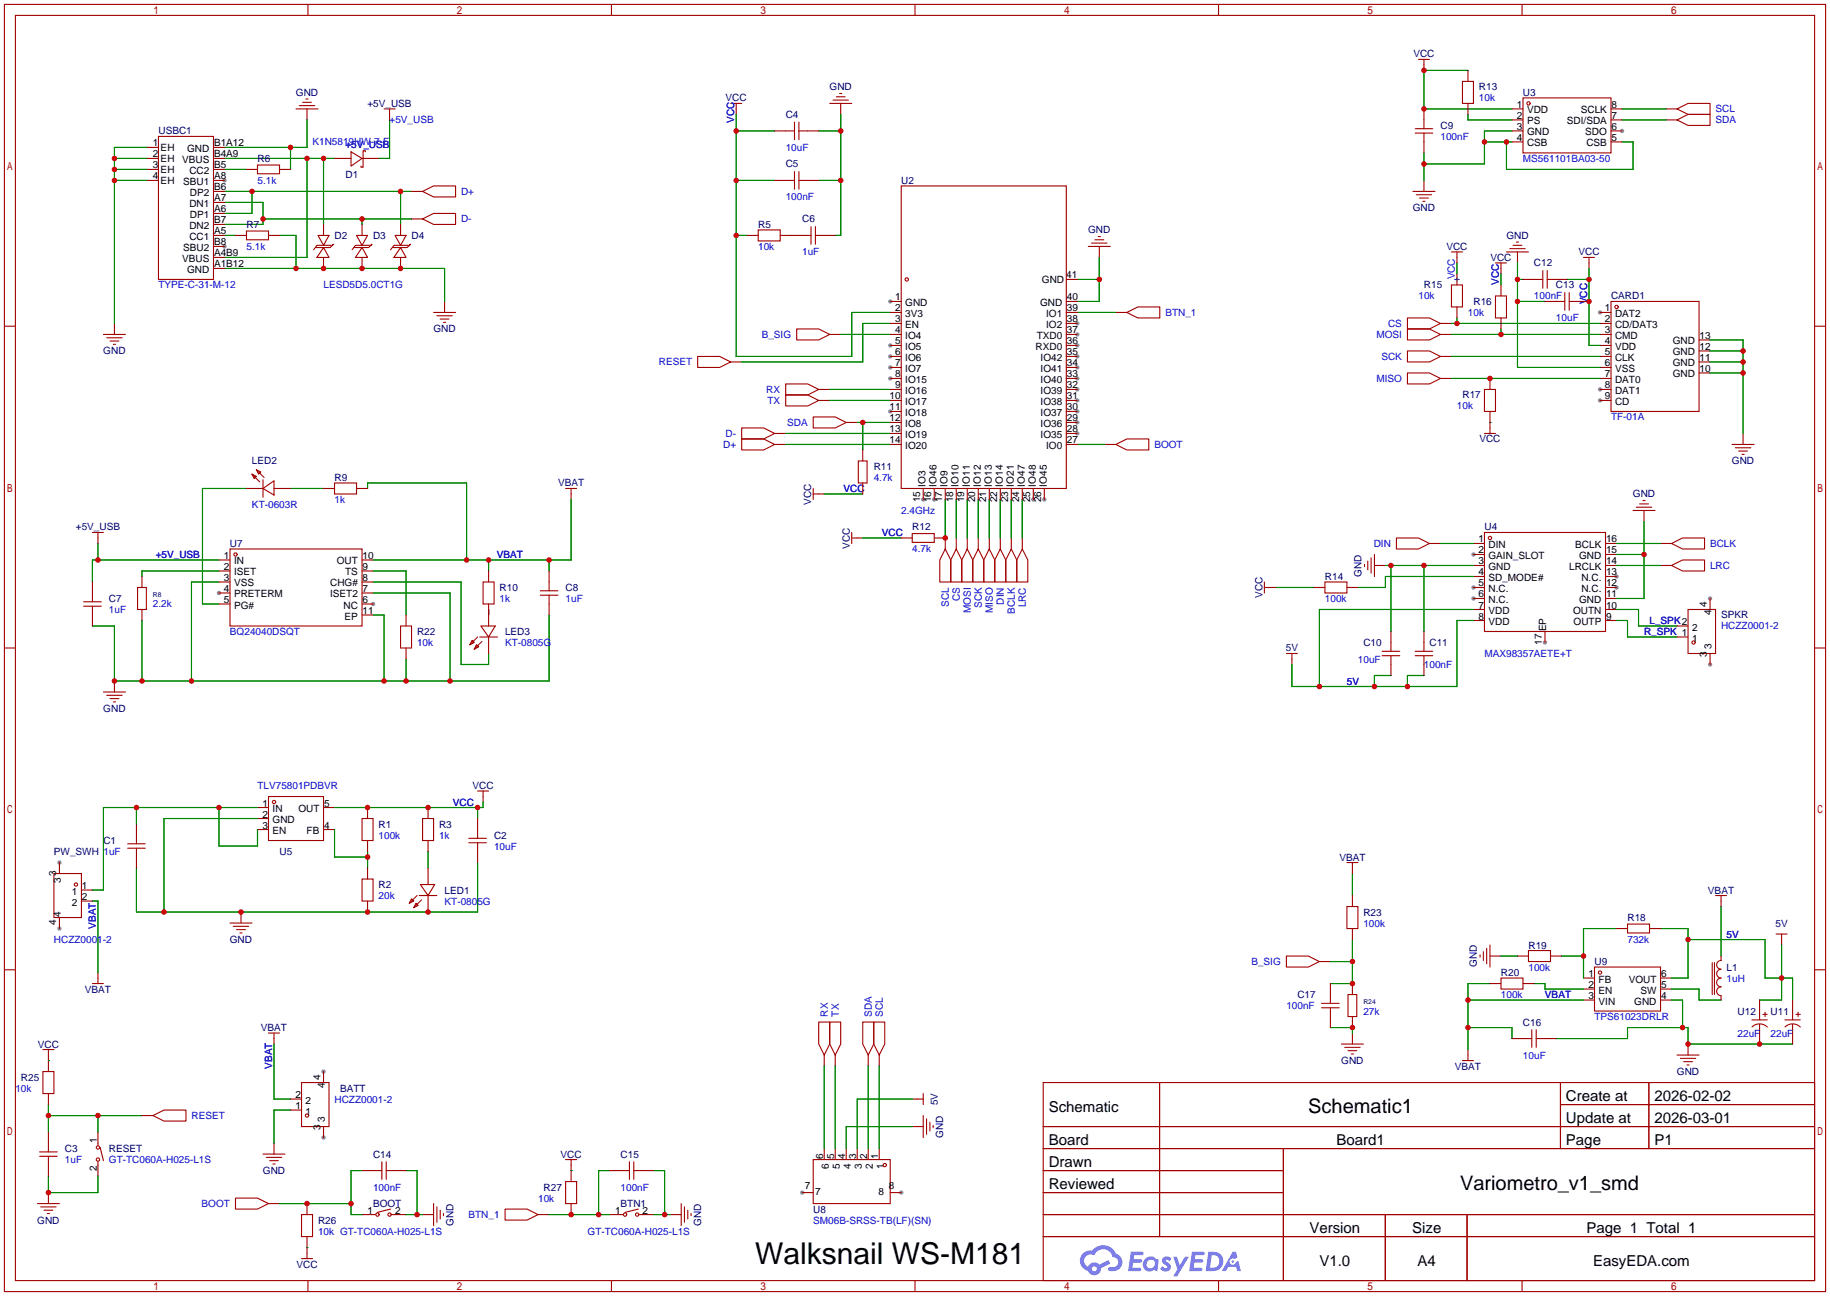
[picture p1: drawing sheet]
<svg xmlns="http://www.w3.org/2000/svg" width="422mm" height="299mm" viewBox="0 0 422 299" stroke-linecap="round" stroke-linejoin="round" font-family="sans-serif">
<g fill="#999">
<circle cx="340.1" cy="128" r=".51"/>
<circle cx="340.1" cy="135.6" r=".51"/>
<circle cx="340.1" cy="138.2" r=".51"/>
<circle cx="373.1" cy="135.6" r=".51"/>
<circle cx="373.1" cy="133.1" r=".51"/>
<circle cx="356.6" cy="148.3" r=".51"/>
<circle cx="369.3" cy="92.5" r=".51"/>
<circle cx="369.3" cy="89.9" r=".51"/>
<circle cx="369.3" cy="72.1" r=".51"/>
<circle cx="248.7" cy="74.7" r=".51"/>
<circle cx="248.7" cy="77.2" r=".51"/>
<circle cx="248.7" cy="79.8" r=".51"/>
<circle cx="248.7" cy="82.3" r=".51"/>
<circle cx="248.7" cy="84.8" r=".51"/>
<circle cx="248.7" cy="87.4" r=".51"/>
<circle cx="248.7" cy="89.9" r=".51"/>
<circle cx="248.7" cy="92.5" r=".51"/>
<circle cx="248.7" cy="95" r=".51"/>
<circle cx="248.7" cy="97.5" r=".51"/>
<circle cx="248.7" cy="100.1" r=".51"/>
<circle cx="241" cy="115.3" r=".51"/>
<circle cx="238.5" cy="115.3" r=".51"/>
<circle cx="215.6" cy="115.3" r=".51"/>
<circle cx="213.1" cy="115.3" r=".51"/>
<circle cx="205.5" cy="95" r=".51"/>
<circle cx="205.5" cy="87.4" r=".51"/>
<circle cx="205.5" cy="84.8" r=".51"/>
<circle cx="205.5" cy="82.3" r=".51"/>
<circle cx="205.5" cy="79.8" r=".51"/>
<circle cx="205.5" cy="69.6" r=".51"/>
<circle cx="374.4" cy="30.2" r=".51"/>
<circle cx="50.5" cy="136.9" r=".51"/>
<circle cx="86.1" cy="139.4" r=".51"/>
<circle cx="185.2" cy="275.3" r=".51"/>
<circle cx="208" cy="275.3" r=".51"/>
<circle cx="51.8" cy="56.9" r=".51"/>
<circle cx="51.8" cy="41.7" r=".51"/>
<circle cx="74.7" cy="262.6" r=".51"/>
<circle cx="74.7" cy="247.4" r=".51"/>
<circle cx="13.7" cy="199.1" r=".51"/>
<circle cx="13.7" cy="214.4" r=".51"/>
<circle cx="394.7" cy="153.4" r=".51"/>
<circle cx="394.7" cy="138.2" r=".51"/>
</g>
<g fill="none" stroke="#a10000" stroke-width=".25">
<path d="M1 1h420.4v297.2h-420.4zM3.6 3.6h415.2v292.1h-415.2zM71.1 1v2.6M141.1 1v2.6M211.2 1v2.6M281.3 1v2.6M351.3 1v2.6M1 75.3h2.6M418.8 75.3h2.6M1 149.6h2.6M418.8 149.6h2.6M1 223.9h2.6"/>
<path d="M418.8 223.9h2.6M240.8 249.9h178v45.8h-178zM267.7 249.9v35.6M360.2 249.9v15.3M360.2 255h58.6M380.6 249.9v15.3M240.8 260.1h178M240.8 265.2h178M240.8 270.3h55.4M240.8 275.3h55.4M296.2 265.2v30.5M71.1 295.7v2.5"/>
<path d="M141.1 295.7v2.5M211.2 295.7v2.5M240.8 280.4h178M240.8 285.5h178M281.3 295.7v2.5M319.8 280.4v15.3M338.6 280.4v15.3M351.3 295.7v2.5"/>
</g>
<g fill="#5487ff">
<path d="M268.5 290.3a1.3 1.3 0 0 1 1.9 .3l-.4 .6a.54 .54 0 0 0-1-.2l.2 .2a1.28 1.28 0 0 1 .8 2 1.53 1.53 0 0 1-2.2-.3l.5-.6 .8 .5a.31 .31 0 0 0 .3-.3 .31 .31 0 0 0-.2-.3 1.12 1.12 0 0 1-.7-1.9z"/>
<path d="M270.8 290.2h.8l.7 1.9 1.2-1.9h.9l-2.7 4.5h-.9l1-1.7z"/>
<path d="M261 289h2.3a.46 .46 0 0 1 .5 .1 .46 .46 0 0 1 .1 .5l-.3 .2h-1.8l-.1 .9h1.6a.4 .4 0 0 1 .3 .4 .4 .4 0 0 1-.4 .4h-1.6l-.2 1.2h1.4a.46 .46 0 0 1 .5 .1 .46 .46 0 0 1 .1 .5l-.4 .2h-2.6z"/>
<path d="M275.1 289h2.3a.47 .47 0 0 1 .5 .1 .47 .47 0 0 1 .1 .5l-.3 .2h-1.8l-.1 .9h1.6a.4 .4 0 0 1 .4 .4 .4 .4 0 0 1-.5 .4h-1.6l-.2 1.2h1.4a.46 .46 0 0 1 .5 .1 .46 .46 0 0 1 .1 .5l-.4 .2h-2.6z"/>
<path d="M284.5 289h.8l.3 1.3-.6 .4a.75 .75 0 0 0-1.1 .3 .75 .75 0 0 0 .5 1 .75 .75 0 0 0 .9-.6l.5-.3 .6 2.4h-.8l-.3-1h-1.8l-.5 1h-1z"/>
<path d="M278.9 289l-.6 4.5h1.4a2.27 2.27 0 0 0 2.7-2.3 2.27 2.27 0 0 0-2.7-2.2zM279.7 289.8a1.5 1.5 0 0 1 1.8 1.5 1.5 1.5 0 0 1-1.9 1.4h-.3z"/>
<path d="M264.4 290.6a1.6 1.6 0 0 0-.4 2.3 1.6 1.6 0 0 0 2.3 .2l.8 .4 .3-2.5-.1-.3h-.5a1.58 1.58 0 0 0-2.4-.1zM265 291.1a.99 .99 0 0 1 1.6 .6 .99 .99 0 0 1-1.3 1.1 .98 .98 0 0 1-.3-1.7z"/>
<path d="M250 289.4a2.37 2.37 0 0 0 1.1 4 1.54 1.54 0 0 0 1.8 1 1.54 1.54 0 0 0 1.2-1.6l2.2-1.1-.5-.8-2.1 1.1a1.57 1.57 0 0 0-2.6 .4 1.5 1.5 0 0 1-.7-2.1 1.5 1.5 0 0 1 2.2-.5 2.23 2.23 0 0 1 2.3-1.4 2.23 2.23 0 0 1 1.9 1.8 1.16 1.16 0 0 1 1.3 1.1 1.16 1.16 0 0 1-1.1 1.3h-.7a.47 .47 0 0 0-.5 .3 .47 .47 0 0 0 .4 .6 2.14 2.14 0 0 0 2.7-1.4 2.14 2.14 0 0 0-1.3-2.7 3.2 3.2 0 0 0-5.5-.7l-1.1 .1zM252 292.9a.6 .6 0 0 1 1.2 0 .6 .6 0 0 1-1.2 0z"/>
<circle cx="284.6" cy="291.3" r=".28"/>
</g>
<g fill="none" stroke="#a10000" stroke-width=".25">
<path d="M327.4 13.7h2.5M328.7 13.7v2.6M337.6 18.8h2.5v5.1h-2.5zM338.8 16.3v2.5M34 36.6h2.6M34 39.1h2.6M34 34h2.6M36.6 31.5h12.7v33h-12.7zM49.3 36.6h2.5M49.3 39.1h2.5M49.3 34h2.5M56.9 39.1h2.5"/>
<path d="M59.4 38.1h5.1v2h-5.1zM64.5 39.1h2.6M68.3 25.1h5.1M69.1 24.4h3.5M69.8 23.6h2.1M70.6 22.9h.5M70.9 25.1v2.6M77.2 36.6h3.8M81 35.1l2.6 1.5-2.6 1.8zM83.6 36.6h3.8M84.3 35.1v-.3h-.5v3.8h-.5v-.2M88.6 25.1h2.6"/>
<path d="M89.9 25.1v2.6M168.7 23.9h2.5M169.9 23.9v2.5M178.8 30.2h4.6M183.4 28.2v4.1M183.4 39.6v4.1M184.4 28.2v4.1M184.4 39.6v4.1M184.4 30.2h4.6M191.5 23.9h5.1M192.3 23.1h3.5M193 22.4h2.1"/>
<path d="M193.8 21.6h.5M194.1 23.9v2.5M326.6 29.7h4.1M326.6 30.7h4.1M328.7 25.1v4.6M328.7 30.7v4.6M338.8 23.9v2.5M349 25.1h2.5M349 27.7h2.5M349 30.2h2.5M349 32.8h2.5M351.5 22.6h20.4v12.7h-20.4z"/>
<path d="M371.9 25.1h2.5M371.9 27.7h2.5M371.9 30.2h2.5M371.9 32.8h2.5M384.6 25.1h2.5M384.6 27.7h2.5M387.1 27.7l2.5-1.3h5.1v2.6h-5.1zM387.1 25.1l2.5-1.2h5.1v2.5h-5.1zM34 41.7h2.6M49.3 56.9h2.5M49.3 44.2h2.5M49.3 59.4h2.5"/>
<path d="M49.3 41.7h2.5M49.3 54.4h2.5M49.3 51.8h2.5M49.3 49.3h2.5M49.3 46.7h2.5M54.4 54.4h2.5M56.9 53.3h5.1v2.1h-5.1zM62 54.4h2.5M73.4 54.4h2.5l-1.2 2.2zM74.7 57.2l1.2 2.2h-2.7zM74.7 51.8v2.6M74.7 59.4v2.6"/>
<path d="M76.5 56.6h-3.3l-.8 1.1M76.7 56.6l.3-.2-.8 .8h-3.3M82.3 54.4h2.5l-1.2 2.2zM83.6 57.2l1.2 2.2h-2.8zM83.6 51.8v2.6M83.6 59.4v2.6M85.3 56.6h-3.3l-.7 1.1M85.6 56.6l.3-.2-.8 .8h-3.3M91.2 54.4h2.5l-1.2 2.2zM92.5 57.2l1.2 2.2h-2.8zM92.5 51.8v2.6M92.5 59.4v2.6"/>
<path d="M94.2 56.6h-3.3l-.7 1.1M94.5 56.6l.2-.2-.7 .8h-3.3M95 44.2h2.5M95 50.5h2.5M97.5 44.2l2.6-1.3h5.1v2.6h-5.1zM97.5 50.5l2.6-1.2h5.1v2.5h-5.1zM172.5 54.4h2.5M175 53.1h5.1v2.5h-5.1zM178.8 41.7h4.6M180.1 54.4h7.1M184.4 41.7h4.6M187.2 52.3v4.1"/>
<path d="M188.2 54.4h4.6M188.2 52.3v4.1M208 42.9h38.1v69.9h-38.1zM251.2 56.9h5.1M252 56.1h3.5M252.7 55.4h2.1M253.5 54.6h.5M253.7 56.9v2.5M326.1 44.2h5.1M326.9 45h3.6M327.7 45.7h2M328.4 46.5h.5"/>
<path d="M328.7 41.7v2.5M335 58.2h2.6M336.3 58.2v2.5M347.7 58.2h5.1M348.5 57.4h3.5M349.2 56.6h2.1M350 55.9h.5M350.3 58.2v2.5M365.5 59.4h2.5M366.8 59.4v2.6M23.9 77.2h5.1M24.6 78h3.6"/>
<path d="M25.4 78.7h2M26.2 79.5h.5M26.4 74.7v2.5M49.3 62h2.5M100.1 72.1h5.1M100.8 72.9h3.6M101.6 73.7h2M102.4 74.4h.5M102.6 69.6v2.5M183.9 75.9h5.1l2.5 1.3-2.5 1.3h-5.1zM191.5 77.2h2.6M205.5 77.2h2.5"/>
<path d="M205.5 72.1h2.5M205.5 79.8h2.5M205.5 74.7h2.5M205.5 69.6h2.5M246.1 77.2h2.6M246.1 72.1h2.6M246.1 79.8h2.6M246.1 74.7h2.6M246.1 69.6h2.6M246.1 64.5h2.6M257.6 72.1h2.5M260.1 72.1l2.5-1.2h5.1v2.5h-5.1z"/>
<path d="M324.9 73.4h5l2.6 1.3-2.6 1.2h-5zM324.9 75.9h5l2.6 1.3-2.6 1.3h-5zM332.5 77.2h2.5M332.5 74.7h2.5M335 65.8h2.6v5.1h-2.6zM336.3 63.2v2.6M336.3 70.9v2.5M345.2 68.3h2.5v5.1h-2.5zM345.2 60.7h2.5M346.5 60.7v2.5M346.5 65.8v2.5M346.5 73.4v2.5"/>
<path d="M351.5 64.5h4.6M356.1 62.5v4M356.6 69.6h4.6M357.1 62.5v4M357.1 64.5h4.6M361.2 67.6v4M362.2 69.6h4.6M362.2 67.6v4M369.3 77.2h2.6M369.3 72.1h2.6M369.3 79.8h2.6M369.3 74.7h2.6"/>
<path d="M371.9 69.6h20.3v25.4h-20.3zM392.2 78.5h2.5M161 82.3h5.1l2.6 1.3-2.6 1.2h-5.1zM168.7 83.6h2.5M171.2 98.8h5.1l2.5 1.3-2.5 1.2h-5.1zM181.4 91.2h5l2.6 1.3-2.6 1.2h-5zM181.4 88.6h5l2.6 1.3-2.6 1.3h-5zM187.7 96.3h5.1l2.5 1.2-2.5 1.3h-5.1zM189 92.5h2.5M189 89.9h2.5M195.3 97.5h2.6M205.5 97.5h2.5"/>
<path d="M205.5 92.5h2.5M205.5 89.9h2.5M205.5 87.4h2.5M205.5 84.8h2.5M205.5 82.3h2.5M205.5 95h2.5M246.1 97.5h2.6M246.1 92.5h2.6M246.1 89.9h2.6M246.1 87.4h2.6M246.1 84.8h2.6M246.1 82.3h2.6"/>
<path d="M246.1 95h2.6M324.9 81h5l2.6 1.3-2.6 1.3h-5zM324.9 86.1h5l2.6 1.3-2.6 1.2h-5zM332.5 87.4h2.5M332.5 82.3h2.5M342.6 89.9h2.6v5.1h-2.6zM343.9 87.4v2.5M343.9 95v5.1M369.3 92.5h2.6M369.3 89.9h2.6M369.3 87.4h2.6M369.3 84.8h2.6"/>
<path d="M369.3 82.3h2.6M392.2 83.6h2.5M392.2 81h2.5M392.2 86.1h2.5M56.9 112.8h3.8M58.2 109.5l1 .5-.5 .5zM58.2 109.5l1.7 1.8M59.2 108.5l1 .5-.5 .5zM59.2 108.5l1.8 1.7M60.7 112.8l2.5-1.8v3.3zM60.7 110.7v4.1M63.2 112.8h3.9"/>
<path d="M74.7 112.8h2.5M77.2 111.5h5.1v2.5h-5.1zM82.3 112.8h2.5M130.6 112.8h2.5M131.8 112.8v2.5M171.2 101.3h5.1l2.5 1.3-2.5 1.3h-5.1zM178.8 102.6h2.6M178.8 100.1h2.6M187.7 114h2.5M187.7 112.8v2.5M198.1 106.4h2.1v5.1h-2.1zM199.1 103.9v2.5"/>
<path d="M199.1 111.5v2.5M205.5 102.6h2.5M205.5 100.1h2.5M213.1 112.8v2.5M215.6 112.8v2.5M218.2 112.8v2.5M220.7 112.8v2.5M223.3 112.8v2.5M225.8 112.8v2.5M228.3 112.8v2.5M230.9 112.8v2.5M233.4 112.8v2.5"/>
<path d="M236 112.8v2.5M238.5 112.8v2.5M241 112.8v2.5M246.1 102.6h2.6M246.1 100.1h2.6M255 102.6h2.6M257.6 102.6l2.5-1.3h5.1v2.6h-5.1zM342.6 100.1h2.6M376.9 117.9h5.1M377.7 117.1h3.6M378.5 116.3h2M379.2 115.6h.5"/>
<path d="M379.5 117.9v2.5M399.8 102.6h5.1M400.6 103.4h3.5M401.3 104.1h2.1M402.1 104.9h.5M402.3 100.1v2.5M19.3 138.9h4.1M19.3 140h4.1M21.3 122.9h2.6M21.3 134.4v4.5M21.3 140v4.5M22.6 122.9v2.6"/>
<path d="M31.7 135.6h2.1v5.1h-2.1zM32.8 133.1v2.5M50.5 129.3h2.6M50.5 131.8h2.6M50.5 134.4h2.6M50.5 136.9h2.6M50.5 139.4h2.6M53.1 126.7h30.5v17.8h-30.5zM83.6 129.3h2.5M83.6 131.8h2.5M83.6 134.4h2.5M83.6 136.9h2.5"/>
<path d="M83.6 139.4h2.5M111.5 134.4h2.5v5h-2.5zM112.8 131.8v2.6M112.8 139.4v5.1M124.7 137.4h4.1M124.7 136.4h4.1M126.7 131.8v4.6M126.7 137.4v4.6M196.6 124.2h2.5M196.6 122.9v2.6M208 124.2h2.6M210.6 123.2h5v2h-5z"/>
<path d="M215.6 124.2h2.6v2.5M218.2 126.7l1.3 2.6v5.1h-2.6v-5.1zM220.7 126.7l1.3 2.6v5.1h-2.5v-5.1zM220.7 124.2v2.5M223.3 126.7l1.2 2.6v5.1h-2.5v-5.1zM223.3 124.2v2.5M225.8 126.7l1.3 2.6v5.1h-2.6v-5.1zM225.8 124.2v2.5M228.3 126.7l1.3 2.6v5.1h-2.5v-5.1zM228.3 124.2v2.5M230.9 126.7l1.3 2.6v5.1h-2.6v-5.1zM230.9 124.2v2.5"/>
<path d="M233.4 126.7l1.3 2.6v5.1h-2.5v-5.1zM233.4 124.2v2.5M236 126.7l1.2 2.6v5.1h-2.5v-5.1zM236 124.2v2.5M291.8 135.6h2.6M291.8 134.4v2.5M303.3 135.6h2.5M305.8 134.4h5.1v2.5h-5.1zM310.9 135.6h2.5M315 130.3v.5M315.7 129.5v2.1M316.5 128.8v3.5"/>
<path d="M317.2 130.6h2.6M317.2 128v5.1M322.3 124.2h5.1l2.5 1.3-2.5 1.2h-5.1zM329.9 125.5h2.6M340.1 125.5h2.5M340.1 128h2.5M340.1 130.6h2.5M340.1 133.1h2.5M340.1 135.6h2.5M340.1 138.2h2.5M342.6 122.9h28v22.9h-28zM370.6 125.5h2.5"/>
<path d="M370.6 128h2.5M370.6 130.6h2.5M370.6 133.1h2.5M370.6 135.6h2.5M370.6 138.2h2.5M383.3 125.5h2.5M383.3 130.6h2.5M385.8 125.5l2.6-1.3h5v2.5h-5zM385.8 130.6l2.6-1.3h5v2.5h-5zM394.7 138.2v2.5M23.9 159.8h5.1M26.4 157.2v2.6"/>
<path d="M32.8 140.7v2.6M83.6 142h2.5M92.5 144.5h2.5v5.1h-2.5zM93.7 142v2.5M93.7 149.6v2.5M109 147.8l.5 .5-1 .5zM110 148.8l.5 .6-1 .5zM110.2 147.1l-1.7 1.7M110.7 147.1h4.1M111 144.5h3.3l-1.5 2.6zM111.3 148.1l-1.8 1.8M112.8 147.1v3.8"/>
<path d="M296.9 150.9h2.6M298.2 150.9v2.5M319 150.4h4.1M319 151.4h4.1M321.1 145.8v4.6M321.1 151.4v4.6M326.6 150.4h4.1M326.6 151.4h4.1M328.7 145.8v4.6M328.7 151.4v4.6M340.1 140.7h2.5M340.1 143.3h2.5"/>
<path d="M356.6 145.8v2.5M370.6 140.7h2.5M370.6 143.3h2.5M387.1 147.1h2.5M387.1 144.5h2.5M389.6 140.7h6.4v10.2h-6.4zM394.7 150.9v2.5M24.6 160.5h3.6M25.4 161.3h2M26.2 162.1h.5M13.7 199.1v2.6M29.5 195.8h4"/>
<path d="M29.5 194.8h4M31.5 190.2v4.6M31.5 195.8v4.6M59.4 186.4h2.6M59.4 189h2.6M59.4 191.5h2.6M62 183.9h12.7v10.2h-12.7zM74.7 186.4h2.5M74.7 191.5h2.5M83.6 189h2.5v5.1h-2.5zM84.8 186.4v2.6M84.8 194.1v2.5"/>
<path d="M97.5 189h2.6v5.1h-2.6zM98.8 186.4v2.6M98.8 194.1v2.5M108.2 194.6h4.1M108.2 193.5h4.1M110.2 182.6h2.6M110.2 189v4.5M110.2 194.6v4.5M111.5 182.6v2.6M310.9 199.1h2.5M312.2 199.1v2.6M12.4 201.7h6.4v10.1h-6.4z"/>
<path d="M13.7 211.8v2.6M18.8 205.5h2.5M18.8 208h2.5M53.1 213.1h5.1M53.8 213.9h3.6M54.6 214.6h2M55.4 215.4h.5M55.6 210.6v2.5M83.6 202.9h2.5v5.1h-2.5zM84.8 200.4v2.5M84.8 208v2.6M95 207.5l.5 .5-1 .5z"/>
<path d="M96 208.5l.5 .5-1 .5zM96.3 206.8l-1.8 1.7M96.8 206.8h4M97 204.2h3.3l-1.5 2.6zM97.3 207.8l-1.8 1.7M98.8 200.4v3.8M98.8 206.8v3.8M310.9 209.3h2.5v5.1h-2.5zM312.2 206.8v2.5M312.2 214.4v2.5M342.4 219.7v2M343.2 218.9v3.6"/>
<path d="M343.9 218.2v5.1M352.8 219.5h5.1v2.5h-5.1zM373.1 214.4h2.6M375.7 213.4h5v2h-5zM380.7 214.4h2.6M396 206.8h2.5M397.3 206.8v2.5M410 215.6h2.5M411.2 215.6v2.6M21.3 227.1h2.6M22.6 224.5v2.6M62 238.5h2.5"/>
<path d="M63.2 238.5v2.5M189 236h2.5v5l-1.3 2.6-1.2-2.6zM191.5 236h2.6v5l-1.3 2.6-1.3-2.6zM199.1 236h2.6v5l-1.3 2.6-1.3-2.6zM201.7 236h2.5v5l-1.3 2.6-1.2-2.6zM296.9 220.7h5.1l2.5 1.3-2.5 1.3h-5.1zM304.5 222h2.6M305.1 232.7h4M305.1 231.6h4M307.1 227.1v4.5M307.1 232.7v4.5M311.1 229.6h2.1v5.1h-2.1z"/>
<path d="M312.2 227.1v2.5M312.2 234.7v2.5M312.2 238.5v2.5M341.6 220.5v.5M343.9 227.1h2.6M343.9 220.7h2.6M346.5 225.8h5v2.5h-5zM349 239.8h4.6M350.3 220.7h2.5M351.5 227.1h2.6M353.6 237.7v4.1M354.6 239.8h4.6"/>
<path d="M354.6 237.7v4.1M357.9 220.7h2.5M365.5 225.8h2.5M365.5 228.3h2.5M365.5 230.9h2.5M368 223.3h15.3v10.1h-15.3zM383.3 225.8h2.5M383.3 228.3h2.5M383.3 230.9h2.5M395.2 222.2v7.4M395.7 222.2v7.4M397.3 220.7v1a1.02 1.02 0 0 0-1.1 1.1 1.02 1.02 0 0 0 1.1 1 1.02 1.02 0 0 0-1.1 1 1.02 1.02 0 0 0 1.1 1 1.02 1.02 0 0 0-1.1 1 1.02 1.02 0 0 0 1.1 1 1.02 1.02 0 0 0-1.1 1.1 1.02 1.02 0 0 0 1.1 1v1"/>
<path d="M404.4 235.5h3.5M404.4 237.1a2.54 2.54 0 0 1 3.5 0M406.1 230.9v4.6M406.1 236.5v4.5M406.9 234.2h1M407.4 233.7v1M412 235.5h3.5M412 237.1a2.54 2.54 0 0 1 3.6 0M413.8 230.9v4.6M413.8 236.5v4.5M414.5 234.2h1M415 233.7v1"/>
<path d="M9.9 247.4h2.5v5.1h-2.5zM9.9 242.3h2.5M11.2 242.3v5.1M11.2 252.5v2.5M32.8 257.6h2.5M35.3 257.6l2.5-1.3h5.1v2.5h-5.1zM67.1 256.3h2.5M67.1 253.7h2.5M69.6 249.9h6.3v10.2h-6.3zM74.7 247.4v2.5M190.2 243.6v2.5M192.8 243.6v2.5"/>
<path d="M200.4 243.6v2.5M202.9 243.6v2.5M210.6 253.7h2.5M213.1 252.5v2.5M213.1 257.6v5M213.9 258.3v3.6M214.6 259.1v2M215.4 259.8v.5M309.6 241h5.1M310.4 241.8h3.5M311.1 242.6h2.1M311.9 243.3h.5"/>
<path d="M337.6 244.9h2.5M338.8 242.3v2.6M387.1 243.6h5.1M387.9 244.3h3.5M388.6 245.1h2.1M389.4 245.9h.5M389.6 241v2.6M8.6 277.9h5.1M9.1 267h4.1M9.1 265.9h4.1M9.4 278.6h3.6M10.2 279.4h2"/>
<path d="M11.2 261.4v4.5M11.2 267v4.5M11.2 275.3v2.6M22.6 261.4v3M22.6 268.2v3.3M23.1 264.9l.8 3.1M54.4 276.6h5l2.6 1.3-2.6 1.2h-5zM60.7 266.4h5.1M61.5 267.2h3.5M62 277.9h2.5M62.2 268h2.1M63 268.7h.5"/>
<path d="M63.2 263.9v2.5M70.9 277.9v2.5M74.7 260.1v2.5M83.6 270.3h4.5M88.1 268.2v4.1M89.2 270.3h4.5M89.2 268.2v4.1M90.2 279.1l-3.1 .8M100.1 277.9v5.1M100.8 278.6v3.6M101.6 279.4v2M116.6 279.1h5.1l2.5 1.3-2.5 1.3h-5.1z"/>
<path d="M130.6 272.8h2.5v5.1h-2.5zM130.6 267.7h2.5M131.8 267.7v5.1M131.8 277.9v2.5M140.7 270.3h4.6M145.3 268.2v4.1M146.3 270.3h4.6M146.3 268.2v4.1M147.3 279.1l-3 .8M157.2 277.9v5.1M158 278.6v3.6M158.7 279.4v2"/>
<path d="M185.2 275.3h2.5M187.7 267.7h17.8v10.2h-17.8zM190.2 265.2v2.5M192.8 265.2v2.5M195.3 265.2v2.5M197.9 265.2v2.5M200.4 265.2v2.5M202.9 265.2v2.5M205.5 275.3h2.5M210.6 260.1h2.5M10.9 280.2h.5M69.6 280.4h2.5v5.1h-2.5z"/>
<path d="M69.6 290.6h2.5M70.9 285.5v5.1M83.6 280.4h3M90.4 280.4h3.3M97.5 280.4h2.6M102.4 280.2v.5M124.2 280.4h2.5M140.7 280.4h3.1M147.6 280.4h3.3M154.7 280.4h2.5M159.5 280.2v.5"/>
<circle cx="352.8" cy="23.9" r=".38"/>
<circle cx="209.3" cy="64.5" r=".38"/>
<circle cx="373.1" cy="70.9" r=".38"/>
<circle cx="54.4" cy="128" r=".38"/>
<circle cx="343.9" cy="124.2" r=".38"/>
<circle cx="390.9" cy="148.3" r=".38"/>
<circle cx="63.2" cy="185.2" r=".38"/>
<circle cx="17.5" cy="204.2" r=".38"/>
<circle cx="369.3" cy="224.5" r=".38"/>
<circle cx="70.9" cy="257.6" r=".38"/>
<circle cx="22.6" cy="267.7" r=".38"/>
<circle cx="22.6" cy="264.9" r=".38"/>
<circle cx="204.2" cy="269" r=".38"/>
<circle cx="87.1" cy="280.4" r=".38"/>
<circle cx="89.9" cy="280.4" r=".38"/>
<circle cx="144.3" cy="280.4" r=".38"/>
<circle cx="147.1" cy="280.4" r=".38"/>
</g>
<g fill="none" stroke="#008700" stroke-width=".25">
<path d="M338.8 16.3h-10.1v8.8h20.3M26.4 36.6h7.6M26.4 39.1h7.6M34 34h-7.6v40.7M51.8 36.6h25.4M51.8 39.1h5.1M67.1 34v5.1M70.9 27.7v6.3h-19.1M70.9 36.6v22.8h-19.1M74.7 36.6v15.2M89.9 27.7v8.9h-2.5M169.9 30.2h8.9"/>
<path d="M169.9 26.4v55.9h26.7v-10.2h8.9M189 30.2h5.1M194.1 26.4v28h-1.3M328.7 35.3v6.4M338.8 26.4v1.3h10.2M342.6 32.8h6.4M347.7 32.8v6.3h29.2v-6.3h-2.5M349 30.2h-6.4v7.6h-13.9M374.4 25.1h10.2M374.4 27.7h10.2M26.4 41.7h7.6M51.8 54.4h2.6"/>
<path d="M51.8 46.7h8.9v5.1h-8.9M51.8 44.2h43.2M58.2 44.2v5.1h-6.4M60.7 50.5h34.3M64.5 54.4h3.8v7.6M83.6 50.5v1.3M92.5 44.2v7.6M169.9 41.7h8.9M169.9 54.4h2.6M182.6 54.4h.1M189 41.7h5.1M253.7 59.4v10.2h-5"/>
<path d="M51.8 62h50.8v7.6M194.1 77.2h11.4M205.5 74.7h-6.4v8.9h-27.9M248.7 64.5h5M248.7 72.1h8.9M335 74.7h34.3M335 77.2h34.3M336.3 60.7v2.5M336.3 73.4v1.3M346.5 63.2v2.6M346.5 75.9v1.3M350.3 64.5h1.2"/>
<path d="M350.3 69.6h6.3M350.3 60.7v24.1h19M361.7 64.5h5.1M366.8 62v17.8h2.5M394.7 78.5h7.6v21.6M191.5 92.5h14M191.5 89.9h14M197.9 97.5h7.6M199.1 97.5v6.4M335 82.3h34.3M335 87.4h34.3M343.9 97.5h.1"/>
<path d="M394.7 83.6h7.6M394.7 86.1h7.6M394.7 81h7.6M56.9 112.8h-10.2v26.6h3.8M67.1 112.8h7.6M84.8 112.8v-1.3h22.9v17.8M131.8 115.3v14h-45.7M181.4 102.6h24.1M181.4 100.1h24.1M190.2 114h8.9M218.2 115.3v8.9M220.7 115.3v8.9"/>
<path d="M223.3 115.3v8.9M225.8 115.3v8.9M228.3 115.3v8.9M230.9 115.3v8.9M233.4 115.3v8.9M236 115.3v8.9M248.7 102.6h6.3M22.6 125.5v3.8M50.5 129.3h-29.2v5.1M50.5 134.4h-6.3v22.8M50.5 131.8h-17.7v1.3M86.1 134.4h20.3v19h6.4v-2.5"/>
<path d="M86.1 131.8h7.6v10.2M86.1 136.9h17.8v20.3M112.8 129.3v2.5M126.7 129.3v2.5M199.1 124.2h8.9M294.4 135.6h8.9M319.8 130.6h20.3M321.1 130.6v15.2M328.7 130.6v15.2M332.5 125.5h7.6M340.1 133.1h-20.3v2.5h-6.4M373.1 125.5h10.2"/>
<path d="M373.1 130.6h10.2M373.1 128h6.4M379.5 120.4v17.8h-6.4M32.8 143.3v13.9M86.1 142h2.5v15.2M93.7 152.1v5.1M112.8 140.7v1.3M126.7 142v15.2h-100.3v-12.7h-5.1M321.1 156h-3.9v2.5M328.7 156h-3.8v2.5M340.1 143.3h-3.8v15.2h-38.1v-5.1M340.1 140.7h-35.6v17.8"/>
<path d="M373.1 140.7h5.1v3.8h8.9M373.1 143.3h2.6v3.8h11.4M31.5 186.4v3.8M50.5 186.4v8.9h8.9v-3.8M59.4 186.4h-35.5v19.1h-2.6M59.4 189h-21.6v21.6M77.2 191.5v6.4h7.6M84.8 196.6v3.8M98.8 196.6v3.8M110.2 186.4v2.6M110.2 199.1v11.5h-78.7v-10.2M111.5 185.2v1.2h-34.3"/>
<path d="M21.3 208h1.3v16.5M312.2 216.9v10.2h-5.1M312.2 201.7v5.1M373.1 214.4h-7.6v11.4M383.3 214.4h6.3v11.4h-3.8M389.6 216.9h17.8v8.9h6.4v5.1M397.3 209.3v11.4M411.2 218.2v12.7h-5.1M307.1 237.2h5.1v1.3M307.1 222h5.1M338.8 237.2h10.2v2.6M338.8 230.9h26.7"/>
<path d="M343.9 227.1h-5.1v15.2M346.5 220.7h3.8M354.1 227.1h2.5v1.2h8.9M359.2 239.8h16.5v-2.6h13.9v3.8h24.2M360.4 220.7h5.1M385.8 230.9h2.6v6.3M385.8 228.3h6.4v2.6h5.1M11.2 244.9h.1M11.2 257.6h21.6M11.2 255v6.4M22.6 257.6v3.8M63.2 241v12.7h3.9"/>
<path d="M67.1 256.3h-3.9v7.6M190.2 246.1v19.1M192.8 246.1v19.1M200.4 246.1v19.1M202.9 246.1v19.1M210.6 253.7h-12.7v11.5M11.2 271.5v3.8h11.4v-3.8M64.5 277.9h16.5M83.6 270.3h-2.6v10.1h2.6M93.7 270.3h2.6v10.1M131.8 270.3h.1M140.7 270.3h-2.5v10.1"/>
<path d="M150.9 270.3h2.5v10.1M210.6 260.1h-15.3v5.1M70.9 288h.1M93.7 280.4h3.8M126.7 280.4h14M150.9 280.4h3.8"/>
</g>
<path d="M335.8 64.5h1M336.3 64v1" fill="none" stroke="#00f" stroke-width=".25"/>
<g fill="#c00">
<circle cx="253.7" cy="64.5" r=".63"/>
<circle cx="110.2" cy="186.4" r=".63"/>
<circle cx="98.8" cy="186.4" r=".63"/>
<circle cx="84.8" cy="186.4" r=".63"/>
<circle cx="98.8" cy="210.6" r=".63"/>
<circle cx="84.8" cy="210.6" r=".63"/>
<circle cx="55.6" cy="210.6" r=".63"/>
<circle cx="37.8" cy="210.6" r=".63"/>
<circle cx="84.8" cy="197.9" r=".63"/>
<circle cx="81" cy="277.9" r=".63"/>
<circle cx="70.9" cy="277.9" r=".63"/>
<circle cx="96.3" cy="280.4" r=".63"/>
<circle cx="11.2" cy="257.6" r=".63"/>
<circle cx="22.6" cy="257.6" r=".63"/>
<circle cx="11.2" cy="275.3" r=".63"/>
<circle cx="194.1" cy="30.2" r=".63"/>
<circle cx="194.1" cy="41.7" r=".63"/>
<circle cx="169.9" cy="30.2" r=".63"/>
<circle cx="169.9" cy="41.7" r=".63"/>
<circle cx="169.9" cy="54.4" r=".63"/>
<circle cx="26.4" cy="36.6" r=".63"/>
<circle cx="26.4" cy="39.1" r=".63"/>
<circle cx="26.4" cy="41.7" r=".63"/>
<circle cx="67.1" cy="34" r=".63"/>
<circle cx="70.9" cy="36.6" r=".63"/>
<circle cx="74.7" cy="36.6" r=".63"/>
<circle cx="60.7" cy="50.5" r=".63"/>
<circle cx="83.6" cy="50.5" r=".63"/>
<circle cx="58.2" cy="44.2" r=".63"/>
<circle cx="92.5" cy="44.2" r=".63"/>
<circle cx="68.3" cy="62" r=".63"/>
<circle cx="74.7" cy="62" r=".63"/>
<circle cx="83.6" cy="62" r=".63"/>
<circle cx="92.5" cy="62" r=".63"/>
<circle cx="22.6" cy="129.3" r=".63"/>
<circle cx="126.7" cy="129.3" r=".63"/>
<circle cx="112.8" cy="129.3" r=".63"/>
<circle cx="107.7" cy="129.3" r=".63"/>
<circle cx="26.4" cy="157.2" r=".63"/>
<circle cx="32.8" cy="157.2" r=".63"/>
<circle cx="44.2" cy="157.2" r=".63"/>
<circle cx="88.6" cy="157.2" r=".63"/>
<circle cx="93.7" cy="157.2" r=".63"/>
<circle cx="103.9" cy="157.2" r=".63"/>
<circle cx="328.7" cy="37.8" r=".63"/>
<circle cx="342.6" cy="32.8" r=".63"/>
<circle cx="347.7" cy="32.8" r=".63"/>
<circle cx="199.1" cy="97.5" r=".63"/>
<circle cx="218.2" cy="124.2" r=".63"/>
<circle cx="328.7" cy="25.1" r=".63"/>
<circle cx="328.7" cy="16.3" r=".63"/>
<circle cx="304.5" cy="158.5" r=".63"/>
<circle cx="317.2" cy="158.5" r=".63"/>
<circle cx="324.9" cy="158.5" r=".63"/>
<circle cx="321.1" cy="130.6" r=".63"/>
<circle cx="328.7" cy="130.6" r=".63"/>
<circle cx="379.5" cy="128" r=".63"/>
<circle cx="402.3" cy="86.1" r=".63"/>
<circle cx="402.3" cy="83.6" r=".63"/>
<circle cx="402.3" cy="81" r=".63"/>
<circle cx="336.3" cy="74.7" r=".63"/>
<circle cx="346.5" cy="77.2" r=".63"/>
<circle cx="366.8" cy="69.6" r=".63"/>
<circle cx="366.8" cy="64.5" r=".63"/>
<circle cx="350.3" cy="64.5" r=".63"/>
<circle cx="350.3" cy="69.6" r=".63"/>
<circle cx="343.9" cy="87.4" r=".63"/>
<circle cx="338.8" cy="237.2" r=".63"/>
<circle cx="338.8" cy="230.9" r=".63"/>
<circle cx="411.2" cy="225.8" r=".63"/>
<circle cx="389.6" cy="216.9" r=".63"/>
<circle cx="388.4" cy="237.2" r=".63"/>
<circle cx="389.6" cy="241" r=".63"/>
<circle cx="406.1" cy="241" r=".63"/>
<circle cx="365.5" cy="220.7" r=".63"/>
<circle cx="138.2" cy="280.4" r=".63"/>
<circle cx="131.8" cy="280.4" r=".63"/>
<circle cx="153.4" cy="280.4" r=".63"/>
<circle cx="312.2" cy="222" r=".63"/>
<circle cx="312.2" cy="227.1" r=".63"/>
<circle cx="312.2" cy="237.2" r=".63"/>
<circle cx="50.5" cy="186.4" r=".63"/>
<circle cx="31.5" cy="186.4" r=".63"/>
</g>
<text font-size="6.9" x="174.3" y="291.7">Walksnail WS-M181</text>
<g font-size="4.6">
<text x="302" y="257">Schematic1</text>
<text x="337" y="274.8">Variometro_v1_smd</text>
</g>
<g font-size="3.5">
<text x="242.1" y="256.7">Schematic</text>
<text x="361.5" y="254.2">Create at</text>
<text x="381.9" y="254.2">2026-02-02</text>
<text x="361.5" y="259.2">Update at</text>
<text x="381.9" y="259.2">2026-03-01</text>
<text x="242.1" y="264.3">Board</text>
<text x="242.1" y="269.4">Drawn</text>
<text x="308.5" y="264.3">Board1</text>
<text x="361.5" y="264.3">Page</text>
<text x="381.9" y="264.3">P1</text>
<text x="242.1" y="274.5">Reviewed</text>
<text x="302.3" y="284.6">Version</text>
<text x="326" y="284.6">Size</text>
<text x="366.2" y="284.6">Page 1 Total 1</text>
<text x="304.6" y="292.3">V1.0</text>
<text x="327.2" y="292.3">A4</text>
<text x="367.7" y="292.3">EasyEDA.com</text>
</g>
<g font-size="2.3" fill="#000080">
<text x="326.2" y="13.3">VCC</text>
<text x="68.3" y="22.1">GND</text>
<text x="167.5" y="23.4">VCC</text>
<text x="191.5" y="20.9">GND</text>
<text x="341.4" y="20.9">R13</text>
<text x="351.5" y="22.1">U3</text>
<text x="84.8" y="24.7">+5V_USB</text>
<text x="181.4" y="27.2">C4</text>
<text x="332.5" y="29.8">C9</text>
<text x="36.6" y="31">USBC1</text>
<text x="59.4" y="37.4">R6</text>
<text x="79.8" y="41.2">D1</text>
<text x="181.4" y="38.7">C5</text>
<text x="208" y="42.5">U2</text>
<text x="56.9" y="52.6">R7</text>
<text x="175" y="52.6">R5</text>
<text x="185.2" y="51.4">C6</text>
<text x="251.2" y="53.9">GND</text>
<text x="326.1" y="48.8">GND</text>
<text x="77.2" y="55.2">D2</text>
<text x="86.1" y="55.2">D3</text>
<text x="95" y="55.2">D4</text>
<text x="333.9" y="57.7">VCC</text>
<text x="347.7" y="55.2">GND</text>
<text x="364.3" y="59">VCC</text>
<text x="344" y="60.2">VCC</text>
<text x="354.1" y="61.5">C12</text>
<text x="328.7" y="66.6">R15</text>
<text x="340.1" y="70.4">R16</text>
<text x="359.2" y="66.6">C13</text>
<text x="371.9" y="69.1">CARD1</text>
<text x="100.1" y="76.8">GND</text>
<text x="23.9" y="81.8">GND</text>
<text x="337.6" y="92">R17</text>
<text x="58.2" y="107.2">LED2</text>
<text x="341.5" y="102.2">VCC</text>
<text x="399.8" y="107.2">GND</text>
<text x="77.2" y="111">R9</text>
<text x="128.8" y="112.3">VBAT</text>
<text x="201.7" y="108.5">R11</text>
<text x="187.2" y="116.5" transform="rotate(-90 187.2 116.5)">VCC</text>
<text x="376.9" y="114.9">GND</text>
<text x="17.5" y="122.5">+5V_USB</text>
<text x="210.6" y="122.5">R12</text>
<text x="342.6" y="122.5">U4</text>
<text x="53.1" y="126.3">U7</text>
<text x="196.1" y="126.6" transform="rotate(-90 196.1 126.6)">VCC</text>
<text x="115.3" y="136.4">R10</text>
<text x="130.6" y="136.4">C8</text>
<text x="305.8" y="133.9">R14</text>
<text x="314.2" y="133.1" transform="rotate(-90 314.2 133.1)">GND</text>
<text x="25.1" y="139">C7</text>
<text x="291.4" y="138.1" transform="rotate(-90 291.4 138.1)">VCC</text>
<text x="397.3" y="142.8">SPKR</text>
<text x="96.3" y="146.6">R22</text>
<text x="116.6" y="146.6">LED3</text>
<text x="314.7" y="149.1">C10</text>
<text x="329.9" y="149.1">C11</text>
<text x="296.8" y="150.4">5V</text>
<text x="23.9" y="164.4">GND</text>
<text x="109.1" y="182.2">VCC</text>
<text x="87.4" y="191.1">R1</text>
<text x="101.3" y="191.1">R3</text>
<text x="12.4" y="197.4">PW_SWH</text>
<text x="23.9" y="194.9">C1</text>
<text x="64.5" y="197.4">U5</text>
<text x="114" y="193.6">C2</text>
<text x="309.1" y="198.7">VBAT</text>
<text x="87.4" y="205">R2</text>
<text x="102.6" y="206.3">LED1</text>
<text x="394.2" y="206.3">VBAT</text>
<text x="314.7" y="211.4">R23</text>
<text x="375.7" y="212.6">R18</text>
<text x="409.8" y="213.9">5V</text>
<text x="53.1" y="217.7">GND</text>
<text x="352.8" y="219">R19</text>
<text x="340.9" y="223.3" transform="rotate(-90 340.9 223.3)">GND</text>
<text x="346.5" y="225.3">R20</text>
<text x="368" y="222.8">U9</text>
<text x="398.5" y="224.1">L1</text>
<text x="19.6" y="229.2">VBAT</text>
<text x="299.5" y="230.4">C17</text>
<text x="60.2" y="238">VBAT</text>
<text x="351.5" y="236.8">C16</text>
<text x="401.1" y="234.2">U12</text>
<text x="408.7" y="234.2">U11</text>
<text x="8.7" y="241.9">VCC</text>
<text x="309.6" y="245.7">GND</text>
<text x="4.8" y="249.5">R25</text>
<text x="335.8" y="246.9">VBAT</text>
<text x="387.1" y="248.2">GND</text>
<text x="78.5" y="252">BATT</text>
<text x="216.5" y="255.2" transform="rotate(-90 216.5 255.2)">5V</text>
<text x="217.7" y="262.7" transform="rotate(-90 217.7 262.7)">GND</text>
<text x="15" y="266">C3</text>
<text x="25.1" y="266">RESET</text>
<text x="86.1" y="267.3">C14</text>
<text x="129.4" y="267.3">VCC</text>
<text x="143.3" y="267.3">C15</text>
<text x="60.7" y="271.1">GND</text>
<text x="125.5" y="274.9">R27</text>
<text x="86.1" y="278.7">BOOT</text>
<text x="143.3" y="278.7">BTN1</text>
<text x="187.7" y="280">U8</text>
<text x="8.6" y="282.5">GND</text>
<text x="73.4" y="282.5">R26</text>
<text x="104.7" y="283" transform="rotate(-90 104.7 283)">GND</text>
<text x="161.8" y="283" transform="rotate(-90 161.8 283)">GND</text>
<text x="68.4" y="292.7">VCC</text>
</g>
<g font-size="2.3" fill="#00f">
<text x="341.4" y="23.4">10k</text>
<text x="89.9" y="28.5">+5V_USB</text>
<text x="169.5" y="28.3" transform="rotate(-90 169.5 28.3)">VCC</text>
<text x="396" y="28.5">SDA</text>
<text x="396" y="26">SCL</text>
<text x="72.1" y="33.6">K1N5819HW-7-F</text>
<text x="79.7" y="34.2">+5V_USB</text>
<text x="181.4" y="34.8">10uF</text>
<text x="332.5" y="32.3">100nF</text>
<text x="351.5" y="37.4">MS561101BA03-50</text>
<text x="59.4" y="42.5">5.1k</text>
<text x="106.4" y="45">D+</text>
<text x="181.4" y="46.3">100nF</text>
<text x="106.4" y="51.4">D-</text>
<text x="56.9" y="57.7">5.1k</text>
<text x="175" y="57.7">10k</text>
<text x="185.2" y="59">1uF</text>
<text x="335.8" y="64.5" transform="rotate(-90 335.8 64.5)">VCC</text>
<text x="346" y="65.8" transform="rotate(-90 346 65.8)">VCC</text>
<text x="36.6" y="66.6">TYPE-C-31-M-12</text>
<text x="74.7" y="66.6">LESD5D5.0CT1G</text>
<text x="327.4" y="69.1">10k</text>
<text x="354.1" y="69.1">100nF</text>
<text x="366.3" y="70.2" transform="rotate(-90 366.3 70.2)">VCC</text>
<text x="269" y="72.9">BTN_1</text>
<text x="320.4" y="75.5">CS</text>
<text x="338.8" y="72.9">10k</text>
<text x="359.2" y="74.2">10uF</text>
<text x="175.8" y="78">B_SIG</text>
<text x="317.7" y="78">MOSI</text>
<text x="318.8" y="83.1">SCK</text>
<text x="152.1" y="84.4">RESET</text>
<text x="317.7" y="88.2">MISO</text>
<text x="176.9" y="90.7">RX</text>
<text x="177.1" y="93.3">TX</text>
<text x="336.3" y="94.5">10k</text>
<text x="167.5" y="100.9">D-</text>
<text x="181.7" y="98.3">SDA</text>
<text x="371.9" y="97.1">TF-01A</text>
<text x="166.9" y="103.4">D+</text>
<text x="266.4" y="103.4">BOOT</text>
<text x="194.7" y="113.6">VCC</text>
<text x="201.7" y="111">4.7k</text>
<text x="58.2" y="117.4">KT-0603R</text>
<text x="77.2" y="116.1">1k</text>
<text x="208" y="118.7">2.4GHz</text>
<text x="203.6" y="123.7">VCC</text>
<text x="35.9" y="128.8">+5V_USB</text>
<text x="114.7" y="128.8">VBAT</text>
<text x="210.6" y="127.6">4.7k</text>
<text x="317.1" y="126.3">DIN</text>
<text x="394.7" y="126.3">BCLK</text>
<text x="394.7" y="131.4">LRC</text>
<text x="25.1" y="141.5">1uF</text>
<text x="35.3" y="140.3">2.2k</text>
<text x="115.3" y="139">1k</text>
<text x="130.6" y="139">1uF</text>
<text x="219" y="140.1" transform="rotate(-90 219 140.1)">SCL</text>
<text x="221.5" y="138.8" transform="rotate(-90 221.5 138.8)">CS</text>
<text x="224.1" y="141.5" transform="rotate(-90 224.1 141.5)">MOSI</text>
<text x="226.6" y="140.4" transform="rotate(-90 226.6 140.4)">SCK</text>
<text x="229.2" y="141.5" transform="rotate(-90 229.2 141.5)">MISO</text>
<text x="231.7" y="139.6" transform="rotate(-90 231.7 139.6)">DIN</text>
<text x="234.2" y="141.7" transform="rotate(-90 234.2 141.7)">BCLK</text>
<text x="236.8" y="140.3" transform="rotate(-90 236.8 140.3)">LRC</text>
<text x="305.8" y="139">100k</text>
<text x="53.1" y="146.6">BQ24040DSQT</text>
<text x="96.3" y="149.1">10k</text>
<text x="116.6" y="149.1">KT-0805G</text>
<text x="379.5" y="146.6">R_SPK 1</text>
<text x="380.7" y="144.1">L_SPK2</text>
<text x="397.3" y="145.3">HCZZ0001-2</text>
<text x="313.4" y="153">10uF</text>
<text x="328.7" y="154.2">100nF</text>
<text x="342.6" y="151.7">MAX98357AETE+T</text>
<text x="310.9" y="158">5V</text>
<text x="59.4" y="182.2">TLV75801PDBVR</text>
<text x="104.5" y="186">VCC</text>
<text x="23.9" y="197.4">1uF</text>
<text x="87.4" y="193.6">100k</text>
<text x="101.3" y="193.6">1k</text>
<text x="114" y="196.1">10uF</text>
<text x="87.4" y="207.6">20k</text>
<text x="102.6" y="208.8">KT-0805G</text>
<text x="22.1" y="214.4" transform="rotate(-90 22.1 214.4)">VBAT</text>
<text x="314.7" y="213.9">100k</text>
<text x="12.4" y="217.7">HCZZ0001-2</text>
<text x="375.7" y="217.7">732k</text>
<text x="398.5" y="216.5">5V</text>
<text x="288.9" y="222.8">B_SIG</text>
<text x="352.8" y="224.1">100k</text>
<text x="398.5" y="226.6">1uH</text>
<text x="296.9" y="233">100nF</text>
<text x="346.5" y="230.4">100k</text>
<text x="356.6" y="230.4">VBAT</text>
<text x="191.1" y="234.7" transform="rotate(-90 191.1 234.7)">RX</text>
<text x="193.6" y="234.7" transform="rotate(-90 193.6 234.7)">TX</text>
<text x="201.2" y="234.7" transform="rotate(-90 201.2 234.7)">SDA</text>
<text x="203.8" y="234.7" transform="rotate(-90 203.8 234.7)">SCL</text>
<text x="314.7" y="234.2">27k</text>
<text x="368" y="235.5">TPS61023DRLR</text>
<text x="401.1" y="239.3">22uF</text>
<text x="408.7" y="239.3">22uF</text>
<text x="351.5" y="244.4">10uF</text>
<text x="62.8" y="246.8" transform="rotate(-90 62.8 246.8)">VBAT</text>
<text x="3.6" y="252">10k</text>
<text x="77.2" y="254.6">HCZZ0001-2</text>
<text x="44.2" y="258.4">RESET</text>
<text x="15" y="268.5">1uF</text>
<text x="25.1" y="268.5">GT-TC060A-H025-L1S</text>
<text x="86.1" y="274.9">100nF</text>
<text x="143.3" y="274.9">100nF</text>
<text x="46.5" y="278.7">BOOT</text>
<text x="108.1" y="281.2">BTN_1</text>
<text x="124.2" y="277.4">10k</text>
<text x="73.4" y="285">10k GT-TC060A-H025-L1S</text>
<text x="135.6" y="285">GT-TC060A-H025-L1S</text>
<text x="187.7" y="282.5">SM06B-SRSS-TB(LF)(SN)</text>
</g>
<g font-size="2.3">
<text x="350.1" y="24.9">1</text>
<text x="350.1" y="27.5">2</text>
<text x="350.1" y="30">3</text>
<text x="352.5" y="26.2">VDD</text>
<text x="352.5" y="28.7">PS</text>
<text x="361.7" y="28.7">SDI/SDA</text>
<text x="364.9" y="26.2">SCLK</text>
<text x="372" y="30">6</text>
<text x="372" y="27.5">7</text>
<text x="372" y="24.9">8</text>
<text x="35.3" y="33.8">1</text>
<text x="37.1" y="34.8">EH</text>
<text x="43.2" y="35.1">GND</text>
<text x="49.4" y="33.8">B1A12</text>
<text x="350.1" y="32.5">4</text>
<text x="352.5" y="31.3">GND</text>
<text x="352.5" y="33.8">CSB</text>
<text x="365.9" y="31.3">SDO</text>
<text x="366.2" y="33.8">CSB</text>
<text x="372" y="32.5">5</text>
<text x="35.3" y="41.4">4</text>
<text x="35.3" y="38.9">3</text>
<text x="35.3" y="36.3">2</text>
<text x="37.1" y="39.9">EH</text>
<text x="37.1" y="37.4">EH</text>
<text x="42" y="37.6">VBUS</text>
<text x="43.7" y="40.2">CC2</text>
<text x="49.4" y="41.4">A8</text>
<text x="49.4" y="38.9">B5</text>
<text x="49.4" y="36.3">B4A9</text>
<text x="37.1" y="42.4">EH</text>
<text x="42.3" y="42.7">SBU1</text>
<text x="43.7" y="47.8">DN1</text>
<text x="43.8" y="45.2">DP2</text>
<text x="49.4" y="46.5">A7</text>
<text x="49.4" y="44">B6</text>
<text x="43.7" y="52.9">DN2</text>
<text x="43.8" y="50.3">DP1</text>
<text x="49.4" y="51.6">B7</text>
<text x="49.4" y="49">A6</text>
<text x="42.3" y="57.9">SBU2</text>
<text x="43.7" y="55.4">CC1</text>
<text x="49.4" y="59.2">A4B9</text>
<text x="49.4" y="56.7">B8</text>
<text x="49.4" y="54.1">A5</text>
<text x="42" y="60.5">VBUS</text>
<text x="43.2" y="63">GND</text>
<text x="49.4" y="61.7">A1B12</text>
<text x="240.5" y="65.3">GND</text>
<text x="246.1" y="64.3">41</text>
<text x="206.6" y="71.9">2</text>
<text x="206.6" y="69.4">1</text>
<text x="209" y="70.6">GND</text>
<text x="240.1" y="70.6">GND</text>
<text x="246.3" y="69.4">40</text>
<text x="246.3" y="71.9">39</text>
<text x="370.4" y="71.9">1</text>
<text x="206.6" y="77">4</text>
<text x="206.6" y="74.4">3</text>
<text x="209" y="75.7">EN</text>
<text x="209" y="73.2">3V3</text>
<text x="241.5" y="73.2">IO1</text>
<text x="241.5" y="75.7">IO2</text>
<text x="246.3" y="74.4">38</text>
<text x="246.3" y="77">37</text>
<text x="370.4" y="77">3</text>
<text x="370.4" y="74.4">2</text>
<text x="372.8" y="75.7">CD/DAT3</text>
<text x="372.8" y="73.2">DAT2</text>
<text x="206.6" y="82.1">6</text>
<text x="206.6" y="79.5">5</text>
<text x="209" y="83.3">IO6</text>
<text x="209" y="80.8">IO5</text>
<text x="209" y="78.3">IO4</text>
<text x="239" y="80.8">RXD0</text>
<text x="239.3" y="78.3">TXD0</text>
<text x="240.2" y="83.3">IO42</text>
<text x="246.3" y="79.5">36</text>
<text x="246.3" y="82.1">35</text>
<text x="370.4" y="82.1">5</text>
<text x="370.4" y="79.5">4</text>
<text x="372.8" y="83.3">CLK</text>
<text x="372.8" y="80.8">VDD</text>
<text x="372.8" y="78.3">CMD</text>
<text x="386.1" y="79.5">GND</text>
<text x="386.1" y="82.1">GND</text>
<text x="392.3" y="78.3">13</text>
<text x="392.3" y="80.8">12</text>
<text x="392.3" y="83.3">11</text>
<text x="206.6" y="89.7">9</text>
<text x="206.6" y="87.1">8</text>
<text x="206.6" y="84.6">7</text>
<text x="209" y="88.4">IO15</text>
<text x="209" y="85.9">IO7</text>
<text x="240.2" y="85.9">IO41</text>
<text x="240.2" y="88.4">IO40</text>
<text x="246.3" y="84.6">34</text>
<text x="246.3" y="87.1">33</text>
<text x="246.3" y="89.7">32</text>
<text x="370.4" y="89.7">8</text>
<text x="370.4" y="87.1">7</text>
<text x="370.4" y="84.6">6</text>
<text x="372.8" y="88.4">DAT0</text>
<text x="372.8" y="85.9">VSS</text>
<text x="386.1" y="84.6">GND</text>
<text x="386.1" y="87.1">GND</text>
<text x="392.3" y="85.9">10</text>
<text x="205.3" y="94.8">11</text>
<text x="205.3" y="92.2">10</text>
<text x="209" y="93.5">IO17</text>
<text x="209" y="91">IO16</text>
<text x="240.2" y="91">IO39</text>
<text x="240.2" y="93.5">IO38</text>
<text x="246.3" y="92.2">31</text>
<text x="246.3" y="94.8">30</text>
<text x="370.4" y="92.2">9</text>
<text x="372.8" y="93.5">CD</text>
<text x="372.8" y="91">DAT1</text>
<text x="205.3" y="99.8">13</text>
<text x="205.3" y="97.3">12</text>
<text x="209" y="101.1">IO19</text>
<text x="209" y="98.6">IO8</text>
<text x="209" y="96">IO18</text>
<text x="240.2" y="96">IO37</text>
<text x="240.2" y="98.6">IO36</text>
<text x="240.2" y="101.1">IO35</text>
<text x="246.3" y="97.3">29</text>
<text x="246.3" y="99.8">28</text>
<text x="205.3" y="102.4">14</text>
<text x="209" y="103.7">IO20</text>
<text x="241.5" y="103.7">IO0</text>
<text x="246.3" y="102.4">27</text>
<text x="213.7" y="112.3" transform="rotate(-90 213.7 112.3)">IO3</text>
<text x="216.2" y="112.3" transform="rotate(-90 216.2 112.3)">IO46</text>
<text x="218.7" y="112.3" transform="rotate(-90 218.7 112.3)">IO9</text>
<text x="221.3" y="112.3" transform="rotate(-90 221.3 112.3)">IO10</text>
<text x="223.8" y="112.3" transform="rotate(-90 223.8 112.3)">IO11</text>
<text x="226.4" y="112.3" transform="rotate(-90 226.4 112.3)">IO12</text>
<text x="228.9" y="112.3" transform="rotate(-90 228.9 112.3)">IO13</text>
<text x="231.4" y="112.3" transform="rotate(-90 231.4 112.3)">IO14</text>
<text x="234" y="112.3" transform="rotate(-90 234 112.3)">IO21</text>
<text x="236.5" y="112.3" transform="rotate(-90 236.5 112.3)">IO47</text>
<text x="239.1" y="112.3" transform="rotate(-90 239.1 112.3)">IO48</text>
<text x="241.6" y="112.3" transform="rotate(-90 241.6 112.3)">IO45</text>
<text x="212.4" y="116" transform="rotate(-90 212.4 116)">15</text>
<text x="214.9" y="116" transform="rotate(-90 214.9 116)">16</text>
<text x="217.5" y="116" transform="rotate(-90 217.5 116)">17</text>
<text x="220" y="116" transform="rotate(-90 220 116)">18</text>
<text x="222.5" y="116" transform="rotate(-90 222.5 116)">19</text>
<text x="225.1" y="116" transform="rotate(-90 225.1 116)">20</text>
<text x="227.6" y="116" transform="rotate(-90 227.6 116)">21</text>
<text x="230.2" y="116" transform="rotate(-90 230.2 116)">22</text>
<text x="232.7" y="116" transform="rotate(-90 232.7 116)">23</text>
<text x="235.2" y="116" transform="rotate(-90 235.2 116)">24</text>
<text x="237.8" y="116" transform="rotate(-90 237.8 116)">25</text>
<text x="240.3" y="116" transform="rotate(-90 240.3 116)">26</text>
<text x="341.2" y="125.2">1</text>
<text x="370.7" y="125.2">16</text>
<text x="51.7" y="129.1">1</text>
<text x="51.7" y="131.6">2</text>
<text x="54" y="130.3">IN</text>
<text x="77.8" y="130.3">OUT</text>
<text x="83.7" y="131.6">9</text>
<text x="83.7" y="129.1">10</text>
<text x="341.2" y="127.8">2</text>
<text x="341.2" y="130.3">3</text>
<text x="343.6" y="126.5">DIN</text>
<text x="343.6" y="129.1">GAIN_SLOT</text>
<text x="343.6" y="131.6">GND</text>
<text x="362.2" y="131.6">LRCLK</text>
<text x="363.6" y="126.5">BCLK</text>
<text x="364.5" y="129.1">GND</text>
<text x="370.7" y="130.3">14</text>
<text x="370.7" y="127.8">15</text>
<text x="51.7" y="134.1">3</text>
<text x="51.7" y="136.7">4</text>
<text x="54" y="132.9">ISET</text>
<text x="54" y="135.4">VSS</text>
<text x="54" y="137.9">PRETERM</text>
<text x="76.2" y="137.9">ISET2</text>
<text x="76.2" y="135.4">CHG#</text>
<text x="79.7" y="132.9">TS</text>
<text x="83.7" y="136.7">7</text>
<text x="83.7" y="134.1">8</text>
<text x="341.2" y="132.9">4</text>
<text x="341.2" y="135.4">5</text>
<text x="341.2" y="137.9">6</text>
<text x="343.6" y="134.1">SD_MODE#</text>
<text x="343.6" y="136.7">N.C.</text>
<text x="365" y="136.7">N.C.</text>
<text x="365" y="134.1">N.C.</text>
<text x="370.7" y="137.9">11</text>
<text x="370.7" y="135.4">12</text>
<text x="370.7" y="132.9">13</text>
<text x="51.7" y="139.2">5</text>
<text x="54" y="140.5">PG#</text>
<text x="79.3" y="140.5">NC</text>
<text x="79.5" y="143">EP</text>
<text x="83.7" y="139.2">6</text>
<text x="83.7" y="141.8">11</text>
<text x="341.2" y="140.5">7</text>
<text x="341.2" y="143">8</text>
<text x="343.6" y="139.2">N.C.</text>
<text x="343.6" y="141.8">VDD</text>
<text x="363.1" y="141.8">OUTN</text>
<text x="364.5" y="139.2">GND</text>
<text x="370.7" y="143">9</text>
<text x="370.7" y="140.5">10</text>
<text x="394" y="140.2" transform="rotate(-90 394 140.2)">4</text>
<text x="395" y="142" transform="rotate(-90 395 142)">4</text>
<text x="343.6" y="144.3">VDD</text>
<text x="355.9" y="148.9" transform="rotate(-90 355.9 148.9)">17</text>
<text x="356.9" y="145.8" transform="rotate(-90 356.9 145.8)">EP</text>
<text x="363.2" y="144.3">OUTP</text>
<text x="390.6" y="148.1">1</text>
<text x="390.6" y="145.6">2</text>
<text x="395" y="149.9" transform="rotate(-90 395 149.9)">3</text>
<text x="394" y="151.7" transform="rotate(-90 394 151.7)">3</text>
<text x="60.6" y="186.2">1</text>
<text x="60.6" y="188.7">2</text>
<text x="60.6" y="191.3">3</text>
<text x="62.9" y="187.5">IN</text>
<text x="62.9" y="190">GND</text>
<text x="68.9" y="187.5">OUT</text>
<text x="74.8" y="191.3">4</text>
<text x="74.8" y="186.2">5</text>
<text x="62.9" y="192.6">EN</text>
<text x="70.8" y="192.6">FB</text>
<text x="13" y="202.2" transform="rotate(-90 13 202.2)">3</text>
<text x="14" y="204" transform="rotate(-90 14 204)">3</text>
<text x="16.6" y="206.5">1</text>
<text x="16.6" y="209.1">2</text>
<text x="18.9" y="205.3">1</text>
<text x="18.9" y="207.8">2</text>
<text x="13" y="213.6" transform="rotate(-90 13 213.6)">4</text>
<text x="14" y="211.8" transform="rotate(-90 14 211.8)">4</text>
<text x="366.6" y="225.6">1</text>
<text x="369" y="226.8">FB</text>
<text x="375.9" y="226.8">VOUT</text>
<text x="383.4" y="225.6">6</text>
<text x="366.6" y="228.1">2</text>
<text x="366.6" y="230.7">3</text>
<text x="369" y="229.4">EN</text>
<text x="369" y="231.9">VIN</text>
<text x="377.2" y="231.9">GND</text>
<text x="378.6" y="229.4">SW</text>
<text x="383.4" y="230.7">4</text>
<text x="383.4" y="228.1">5</text>
<text x="74" y="249.4" transform="rotate(-90 74 249.4)">4</text>
<text x="75" y="251.2" transform="rotate(-90 75 251.2)">4</text>
<text x="68.2" y="256.1">1</text>
<text x="68.2" y="253.5">2</text>
<text x="70.5" y="257.3">1</text>
<text x="70.5" y="254.8">2</text>
<text x="22.4" y="263.9" transform="rotate(-90 22.4 263.9)">1</text>
<text x="74" y="260.9" transform="rotate(-90 74 260.9)">3</text>
<text x="75" y="259.1" transform="rotate(-90 75 259.1)">3</text>
<text x="190" y="267.6" transform="rotate(-90 190 267.6)">6</text>
<text x="191.3" y="269.9" transform="rotate(-90 191.3 269.9)">6</text>
<text x="192.6" y="267.6" transform="rotate(-90 192.6 267.6)">5</text>
<text x="193.8" y="269.9" transform="rotate(-90 193.8 269.9)">5</text>
<text x="195.1" y="267.6" transform="rotate(-90 195.1 267.6)">4</text>
<text x="196.4" y="269.9" transform="rotate(-90 196.4 269.9)">4</text>
<text x="197.6" y="267.6" transform="rotate(-90 197.6 267.6)">3</text>
<text x="198.9" y="269.9" transform="rotate(-90 198.9 269.9)">3</text>
<text x="200.2" y="267.6" transform="rotate(-90 200.2 267.6)">2</text>
<text x="201.4" y="269.9" transform="rotate(-90 201.4 269.9)">2</text>
<text x="202.7" y="267.6" transform="rotate(-90 202.7 267.6)">1</text>
<text x="204" y="269.9" transform="rotate(-90 204 269.9)">1</text>
<text x="22.4" y="270.3" transform="rotate(-90 22.4 270.3)">2</text>
<text x="185.8" y="274.6">7</text>
<text x="188.2" y="275.9">7</text>
<text x="202.8" y="275.9">8</text>
<text x="205.1" y="274.6">8</text>
<text x="84.8" y="280.2">1</text>
<text x="91.2" y="280.2">2</text>
<text x="142" y="280.2">1</text>
<text x="148.3" y="280.2">2</text>
</g>
<g font-size="1.6" fill="#000080">
<text x="35.3" y="137.9">R8</text>
<text x="314.7" y="231.8">R24</text>
</g>
</svg>
